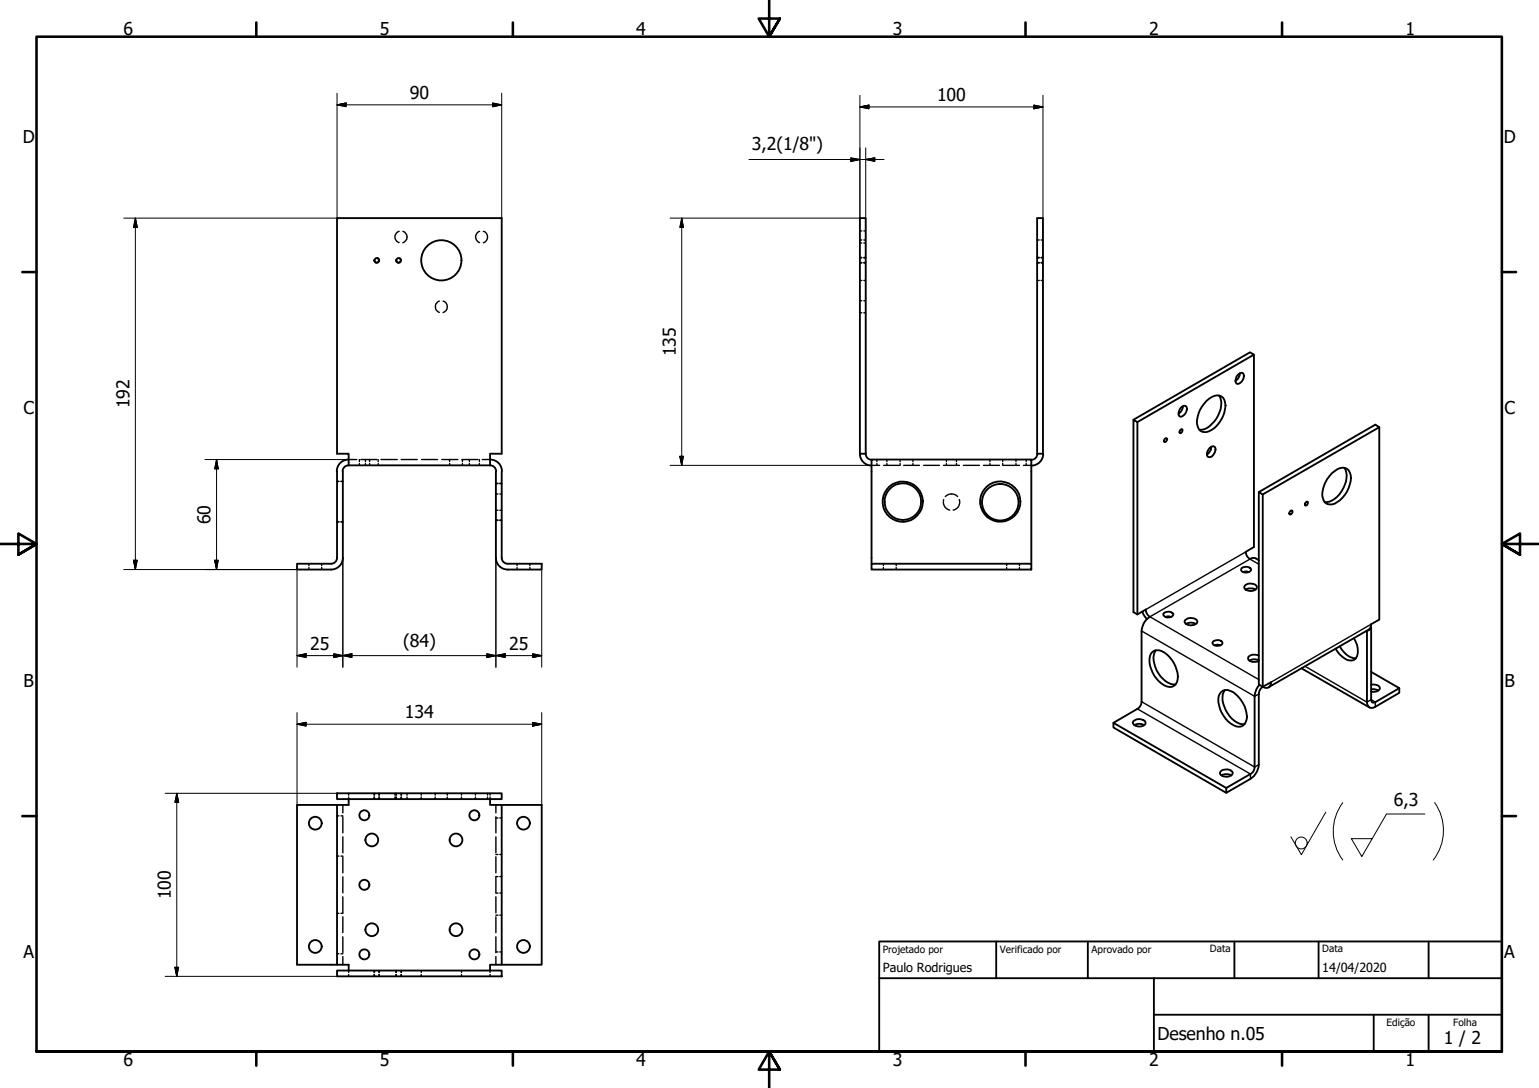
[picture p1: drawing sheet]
<svg xmlns="http://www.w3.org/2000/svg" width="420mm" height="297mm" viewBox="0 0 420 297" stroke-linecap="round" stroke-linejoin="round" font-family="sans-serif">
<g fill="none" stroke="#000" stroke-width=".51">
<path d="M92 59.5h45v64.4h-3.2v3.1h-38.6v-3.1h-3.2zM283.1 59.5h1.6v64.4h-1.6zM342.3 96.8l-1.1-.6-31.8 18.4M310.5 115.2l31.8-18.4v52.5l-2.2 1.4 .5 1.3 .6 .6a1.79 1.79 0 0 1 2.5 .4M318 119.8l.3-.2 .3 .2-.1 .6-.5 .3-.2-.3zM322.3 117.3l.4-.2a.7 .7 0 0 1 0 .8 .7 .7 0 0 1-.6 .3zM322.4 111.3a.93 .93 0 0 1 1.6-.1 2.05 2.05 0 0 1-1.9 2.5 1.83 1.83 0 0 1 .3-2.4zM323 110.9l-.5 1.4-.7 .7M329.4 109.5a3.5 3.5 0 0 1 4.1-1.2 3.9 3.9 0 0 1 .8 4.3 7.6 7.6 0 0 1-4.9 5.4 2.21 2.21 0 0 1-2.6-2.4v-.8a8.9 8.9 0 0 1 2.6-5.3zM332.8 108a6.6 6.6 0 0 1-2 7.8 4.1 4.1 0 0 1-3.4 1.5M337.9 102.3a.93 .93 0 0 1 1.6-.1 2.05 2.05 0 0 1-1.9 2.6 1.83 1.83 0 0 1 .3-2.5zM338.5 101.9a2.39 2.39 0 0 1-1.3 2.1"/>
<path d="M376.6 116.6l-31.9 18.4M92 128.7v23.6M93.6 128.7v23.6M95.2 127a1.62 1.62 0 0 0-1.7 1.7M95.2 125.5a3.2 3.2 0 0 0-3.3 3.2M133.8 127a1.62 1.62 0 0 1 1.6 1.7M133.8 125.5a3.2 3.2 0 0 1 3.2 3.2M135.4 128.7v23.6M137 128.7v23.6M234.8 123.9v-64.4h1.5v64.4M234.8 123.9h1.5M234.8 123.9a3.2 3.2 0 0 0 3.2 3.2"/>
<path d="M236.3 123.9a1.62 1.62 0 0 0 1.7 1.6M283.2 123.9a1.62 1.62 0 0 1-1.6 1.6M284.8 123.9a3.2 3.2 0 0 1-3.2 3.2M330.2 122.4a.9 .9 0 0 1 1.6-.1 2.28 2.28 0 0 1-1.6 2.5h-.3a1.65 1.65 0 0 1 .3-2.4zM330.7 122a2.39 2.39 0 0 1-1.2 2.1M343.7 134.4l1 .6v52.5M352.2 139.6l.5-.2a.66 .66 0 0 1 0 .7 .66 .66 0 0 1-.7 .3zM356.5 137.1l.4-.1a.65 .65 0 0 1 .1 .7 .65 .65 0 0 1-.7 .3zM363.6 129.2a4.4 4.4 0 0 1 3.6-1.5 2.96 2.96 0 0 1 1.5 3.7 8 8 0 0 1-5.1 6.3 2.21 2.21 0 0 1-2.6-2.3 8.6 8.6 0 0 1 2.6-6.2zM367 127.7a6 6 0 0 1-.7 6.4 5.6 5.6 0 0 1-4.7 3M90.4 153.9h-9.3v1.6h9.3M92 152.3a1.62 1.62 0 0 1-1.6 1.6"/>
<path d="M93.6 152.3a3.2 3.2 0 0 1-3.2 3.2M135.4 152.3a3.2 3.2 0 0 0 3.2 3.2h9.3v-1.6h-9.3a1.62 1.62 0 0 1-1.6-1.6M237.9 153.9h43.7v1.6h-43.7zM237.9 153.9v-28.4h43.7v28.4M339 155.1l.3-.2a1.66 1.66 0 0 1 2.3 .6 1.63 1.63 0 0 1-2.8 .2zM339.4 156.2l.8-.2 .7 .2M339.9 159.8a2.4 2.4 0 0 1 3.2 .2 1.37 1.37 0 0 1-1.9 1.3 1.31 1.31 0 0 1-1.5-1.2zM310.5 167.8v-52.6l-1.1-.6v52.5l1.1 .7 2.3-1.4 .4 1.4 .7 .6-.5 .4a4.9 4.9 0 0 0-1.7 3.5v19.3l-.2 .9-1 1-6.5 3.8 30.8 17.8M311.8 167l.6 1.1 .7 .9M314.6 178a2.96 2.96 0 0 1 4 .7 8 8 0 0 1 2.7 7.5 2.19 2.19 0 0 1-3.4 .9 8.1 8.1 0 0 1-4-8zM315.5 177.5a6 6 0 0 0 .8 6.4 5.6 5.6 0 0 0 4.6 3M317.8 167.4l.3-.2a1.66 1.66 0 0 1 2.3 .6 1.56 1.56 0 0 1-1.5 .8 1.56 1.56 0 0 1-1.3-.9z"/>
<path d="M318.2 168.5l.8-.2 .7 .2M323.7 169.2a2.4 2.4 0 0 1 3.1 .2 1.06 1.06 0 0 1-1.3 1.3 1.53 1.53 0 0 1-2.1-1.2zM323.8 170.4l1.3-.4 1.4 .4M331.2 175.1l.3-.2a1.61 1.61 0 0 1 2.3 .6 1.51 1.51 0 0 1-1.4 .8 1.51 1.51 0 0 1-1.4-.9zM331.6 176.2l.8-.2 .8 .2M340 161l.9-.4h1l.9 .4M342.3 160.8v.3M343.7 179l-.5-.2a1.82 1.82 0 0 0-2.5 .9 1.77 1.77 0 0 0 2.5 .9l.5-.1M365.8 176.5a5.4 5.4 0 0 0 4.4 3.2M369.6 174.2a5.4 5.4 0 0 1 .5 5.6 2.59 2.59 0 0 1-3.6-.5l-1.9-2.2M373.2 172.2v19.5a1.38 1.38 0 0 0 .7 1.4 1.38 1.38 0 0 0 1.6-.1l6.5-3.8v-1.3M374.3 171.1v19.9l.2 .7h1l6.5-3.8-7.7-4.5"/>
<path d="M304 197.3v1.3l30.8 17.9M309.4 197a2.23 2.23 0 0 1 3.3 .2 1.6 1.6 0 0 1-2.2 1.1 1.12 1.12 0 0 1-1.1-1.3zM309.7 198l1.3-.4 1.4 .4M333.4 188.9a2.88 2.88 0 0 1 4 .6 8.2 8.2 0 0 1 3 6.9 2.24 2.24 0 0 1-3.7 1.6 8 8 0 0 1-4-8zM334.4 188.4a5.2 5.2 0 0 0 .2 5.5 6 6 0 0 0 5.2 3.8M343.7 180.3l-.5-.2a2.42 2.42 0 0 0-2.1 .3M343.9 187a4.6 4.6 0 0 0-1.4 3.1v19.8a1.97 1.97 0 0 1-1.1 1.4l-6.6 3.8v1.4l7.1-4.2 .9-1 .6-1.3 .3-1.2v-19.3l.2-.9 .8-1.1M344.7 187.5a1.38 1.38 0 0 0 1.6 .2 1.38 1.38 0 0 0 .7-1.5l-2.3 1.3-1-.6v-52.5l31.8-18.5 1.1 .7v52.5l-2.3 1.3-.2 .9-.4 .6-27.4 15.7M355.3 182.5l18.6 10.7M374.3 186.9h.6a1.74 1.74 0 0 1 1.8 1 1.91 1.91 0 0 1-2.4 .9M374.3 188.2h1.1l.9 .3M92 219.8h-10.9v43.6h10.9"/>
<path d="M92 216.6h45v1.6h-45zM95.2 218.2v1.6h-3.2v43.6h3.2v1.6M133.8 218.2v1.6h3.2v43.6h-3.2v1.6M137 219.8h10.9v43.6h-10.9M333.4 210.4l.5-.2a2.22 2.22 0 0 1 2.6 .7 2.02 2.02 0 0 1-3.4 .5v-.4zM333.4 211.7l.9-.3h1l.9 .3M92 265h45v1.6h-45z"/>
<circle cx="102.8" cy="71.1" r=".6"/>
<circle cx="108.8" cy="71.1" r=".6"/>
<circle cx="120.5" cy="71.1" r="5.5"/>
<circle cx="246.5" cy="136.9" r="5.5"/>
<circle cx="246.5" cy="137" r="5"/>
<circle cx="273.1" cy="136.9" r="5.5"/>
<circle cx="273.1" cy="137.1" r="5"/>
<circle cx="86.1" cy="224.7" r="1.75"/>
<circle cx="99.5" cy="222.6" r="1.37"/>
<circle cx="101.5" cy="229.3" r="1.75"/>
<circle cx="124.5" cy="229.3" r="1.75"/>
<circle cx="129.5" cy="222.6" r="1.37"/>
<circle cx="142.9" cy="224.7" r="1.75"/>
<circle cx="86.1" cy="258.4" r="1.75"/>
<circle cx="99.5" cy="241.6" r="1.37"/>
<circle cx="101.5" cy="253.8" r="1.75"/>
<circle cx="124.5" cy="253.8" r="1.75"/>
<circle cx="142.9" cy="258.4" r="1.75"/>
<circle cx="99.5" cy="260.6" r="1.37"/>
<circle cx="129.5" cy="260.6" r="1.37"/>
</g>
<!-- layer: Oculto (ISO) -->
<g fill="none" stroke="#000" stroke-width=".38">
<path d="M109 63.2a1.58 1.58 0 0 0-1.2 1.5 1.58 1.58 0 0 0 1.2 1.5M110 63.2a1.63 1.63 0 0 1 1.1 1.5 1.63 1.63 0 0 1-1.1 1.6M130.9 63.2a1.61 1.61 0 0 0-1.1 1.5 1.61 1.61 0 0 0 1.1 1.5M132 63.2a1.63 1.63 0 0 1 1.1 1.5 1.63 1.63 0 0 1-1.1 1.6M234.8 70.4h.5M234.8 71.7h.5M234.8 70.3h.5M234.8 71.8h.5M234.8 63h.5M234.8 66.3h.5M234.8 65.5h.5M234.8 76.6h.5"/>
<path d="M235.8 70.4h.5M235.8 71.7h.5M235.8 70.3h.5M235.8 71.8h.5M235.8 63h.5M235.8 66.3h.5M235.8 65.5h.5M235.8 76.6h.5M283.1 70.4h.6M283.1 71.7h.6M283.1 70.3h.6M283.1 71.8h.6"/>
<path d="M283.1 65.5h.6M283.1 76.6h.6M284.2 70.4h.5M284.2 71.7h.5M284.2 70.3h.5M284.2 71.8h.5M284.2 65.5h.5M284.2 76.6h.5M120 82.2a1.61 1.61 0 0 0-1.1 1.5 1.61 1.61 0 0 0 1.1 1.6M121 82.2a1.63 1.63 0 0 1 1.1 1.6 1.63 1.63 0 0 1-1.1 1.5M234.8 82.1h.5M234.8 85.4h.5"/>
<path d="M235.8 82.1h.5M235.8 85.4h.5M92 131.4h.5M93.1 131.4h.5M95.2 125.5h2.2M98.1 125.5v.5M98.1 126.5v.5M98.5 125.5h4.4M99.8 125.5v.5M99.8 126.5v.5M100.9 125.5v.5M100.9 126.5v.5"/>
<path d="M103.3 125.5v.5M103.3 126.5v.5M104 125.5h4.5M109.5 125.5h4.4M115.1 125.5h4.3M120.6 125.5h4.4M122.7 125.5v.5M122.7 126.5v.5M126.1 125.5h4.4M126.2 125.5v.5M126.2 126.5v.5M128.1 125.5v.5"/>
<path d="M128.1 126.5v.5M130.9 125.5v.5M130.9 126.5v.5M131.6 125.5h2.2M135.4 131.9h.6M135.4 132.1h.6M135.4 139.3h.6M135.4 134.9h.6M136.5 131.9h.5M136.5 132.1h.5M136.5 139.3h.5M136.5 134.9h.5"/>
<path d="M237.9 127h2.3M239.4 125.5v.5M239.4 126.5v.5M241.2 127h4.4M242.1 125.5v.5M242.1 126.5v.5M245.7 125.5v.5M245.7 126.5v.5M246.7 127h4.3M249.2 125.5v.5M249.2 126.5v.5M252.2 127h4.3"/>
<path d="M257.6 127h4.3M257.6 136.4a2.25 2.25 0 0 0 1.7 2.8M258.1 135.6a2.38 2.38 0 0 1 3.3 0M258.4 125.5v.5M258.4 126.5v.5M261.1 125.5v.5M261.1 126.5v.5M261.9 136.4a2.14 2.14 0 0 1-1.7 2.8M263 127h4.4M268.5 127h4.4M270.3 125.5v.5M270.3 126.5v.5"/>
<path d="M273.7 125.5v.5M273.7 126.5v.5M273.9 127h4.4M277.4 125.5v.5M277.4 126.5v.5M279.4 127h2.2M280.2 125.5v.5M280.2 126.5v.5M84.3 153.9v.5M84.3 154.9v.6M87.8 153.9v.5M87.8 154.9v.6"/>
<path d="M92 142.5h.5M93.1 142.5h.5M135.4 142h.6M135.4 142.1h.6M136.5 142h.5M136.5 142.1h.5M141.2 153.9v.5M141.2 154.9v.6M144.7 153.9v.5M144.7 154.9v.6M241.2 153.9v.5M241.2 154.9v.6"/>
<path d="M244.7 153.9v.5M244.7 154.9v.6M274.8 153.9v.5M274.8 154.9v.6M278.3 153.9v.5M278.3 154.9v.6M93.6 219.8v2.1M95.2 216.6v.5M95.2 217.6v.6M102.1 216.6v.5M102.1 217.6v.6M102.2 216.6v.5"/>
<path d="M102.2 217.6v.6M103.4 216.6v.5M103.4 217.6v.6M103.6 216.6v.5M103.6 217.6v.6M107.8 216.6v.5M107.8 217.6v.6M108.1 216.6v.5M108.1 217.6v.6M108.2 216.6v.5M108.2 217.6v.6M109.5 216.6v.5"/>
<path d="M109.5 217.6v.6M109.6 216.6v.5M109.6 217.6v.6M111.1 216.6v.5M111.1 217.6v.6M115 216.6v.5M115 217.6v.6M118.8 216.6v.5M118.8 217.6v.6M122.1 216.6v.5M122.1 217.6v.6M126 216.6v.5"/>
<path d="M126 217.6v.6M129.8 216.6v.5M129.8 217.6v.6M133.1 216.6v.5M133.1 217.6v.6M133.8 216.6v.5M133.8 217.6v.6M135.4 219.8v2.1M92 222.7h.5M92 233.7h.5M93.1 222.7h.5M93.1 233.7h.5"/>
<path d="M93.6 223v4.4M93.6 228.5v4.3M93.6 233.9v4.4M93.6 239.4v4.4M135.4 223v4.4M135.4 228.5v4.3M135.4 233.9v4.4M135.4 239.4v4.4h.6M135.4 233.3h.6M135.4 223.3h.6M135.4 239.3h.6M136.5 233.3h.5"/>
<path d="M136.5 223.3h.5M136.5 239.3h.5M92 249.4h.5M93.1 249.4h.5M93.6 244.8v4.4M93.6 250.3v4.3M93.6 255.8v4.3M135.4 244.8v4.4M135.4 250.3v4.3M135.4 255.8v4.3M135.4 259.9h.6M135.4 249.9h.6"/>
<path d="M136.5 259.9h.5M136.5 249.9h.5M136.5 243.8h.5M92 260.4h.5M93.1 260.4h.5M93.6 261.2v2.2M95.2 265v.5M95.2 266.1v.5M102.1 265v.5M102.1 266.1v.5M102.2 265v.5M102.2 266.1v.5"/>
<path d="M103.4 265v.5M103.4 266.1v.5M103.6 265v.5M103.6 266.1v.5M108.1 265v.5M108.1 266.1v.5M108.2 265v.5M108.2 266.1v.5M109.5 265v.5M109.5 266.1v.5M109.6 265v.5M109.6 266.1v.5"/>
<path d="M115 265v.5M115 266.1v.5M126 265v.5M126 266.1v.5M133.8 265v.5M133.8 266.1v.5M135.4 261.2v2.2"/>
</g>
<path d="M103 70.4a.73 .73 0 0 1 .6 .8 .73 .73 0 0 1-.9 .6 .73 .73 0 0 1-.6-.9M108.9 70.4a.73 .73 0 0 1 .6 .8 .73 .73 0 0 1-.8 .6 .73 .73 0 0 1-.6-.9M340.1 150.7l-27.3 15.7M343.7 154l-2.5-1.4-27.3 15.8 29.8 17.1M311.7 172.3l30.8 17.8 1.2-.6M374.3 171.8l-1.1 .6-.2-.1M374.3 170.4l-27.3 15.8M310.5 193.5l30.9 17.8v1.3M311.7 191.6l30.8 17.8 1.2-.6M356.3 181.9l16.9 9.8 1.1-.7 1.2 .7v1.3" fill="none" stroke="#000" stroke-width=".38"/>
<!-- layer: Borda (ISO) -->
<g fill="none" stroke="#000" stroke-width=".7">
<path d="M70 6.1v3.9M140 6.1v3.9M210 0v10l-2.9-4.9h5.8l-2.9 4.9 2.9-4.9M280 6.1v3.9M350 6.1v3.9M6.1 74.3h3.9M410 74.3h3.9M0 148.5h10l-5-2.8v5.7l5-2.9-5 2.9M420 148.5h-10l5-2.8v5.7l-5-2.9 5 2.9M6.1 222.8h3.9M410 222.8h3.9M10 287.1v-277.1h400v277.1h-400h400"/>
<path d="M70 287.1v3.8M140 287.1v3.8M212.9 292l-2.9-4.9 2.9 4.9h-5.8l2.9-4.9v9.9M280 287.1v3.8M350 287.1v3.8"/>
</g>
<path d="M240 257h170v30.1h-170zM272 257v10.1M297 257v10.1M337 257v10.1M360 257v10.1M390 257v10.1M240 267.1h170M315 277h95M315 267.1v20M375 277v10.1M390 277v10.1" fill="none" stroke="#000" stroke-width=".51"/>
<!-- layer: Geometria de rascunho (ISO) -->
<path d="M366.6 219.1a13 13 0 0 0 0 15.7M391.6 219.1a13.1 13.1 0 0 1-.3 15.7" fill="none" stroke="#000" stroke-width=".27"/>
<g fill="none" stroke="#000" stroke-width=".27">
<path d="M92 28.6l2.5-.5v1zM92 25.4v34.1h-58.2M92 28.6h45M134.5 28.1l2.5 .5-2.5 .5zM137 25.4v34.1M234.8 29.2l2.4-.5v1zM234.8 26v33.5h-51.9M234.8 29.2h49.9M282.3 28.7l2.4 .5-2.4 .5zM284.7 26v33.5M37 59.5l.5 2.6h-1.1zM37 59.5v96"/>
<path d="M186.1 59.5l.5 2.6h-1zM186.1 59.5v67.5M204.5 43.5h36.9M232.3 43.1l2.5 .4-2.5 .6zM236.3 43.5l2.5-.4v1zM236.3 40.4v19.1M55.9 125.5h39.3M59.1 125.5l.5 2.5h-1zM59.1 125.5v30M182.9 127h55M185.6 124.6h1l-.5 2.4zM33.8 155.5h47.3v26.7"/>
<path d="M36.4 153h1.1l-.5 2.5zM58.6 153h1l-.5 2.5zM93.6 152.3v29.9M135.4 152.3v29.9M147.9 155.5v26.7M81.1 179l2.5-.5v1zM81.1 179h66.8M91.1 178.5l2.5 .5-2.5 .5zM93.6 179l2.5-.5v1zM132.9 178.5l2.5 .5-2.5 .5zM135.4 179l2.5-.5v1zM145.4 178.5l2.5 .5-2.5 .5z"/>
<path d="M81.1 197.7l2.5-.5v1zM81.1 194.5v25.3M81.1 197.7h66.8M145.4 197.2l2.5 .5-2.5 .5zM147.9 194.5v25.3M45.1 216.6h46.9M48.3 216.6l.5 2.5h-1zM48.3 216.6v50M45.1 266.6h46.9M47.8 264.1h1l-.5 2.5z"/>
</g>
<g fill="#000" stroke="#000" stroke-width=".27">
<path d="M92 28.6l2.5-.5zM92 28.6l2.5-.5v1zM134.5 29.1l2.5-.5zM134.5 28.1l2.5 .5-2.5 .5zM234.8 29.2l2.4-.5zM234.8 29.2l2.4-.5v1zM282.3 29.7l2.4-.5zM282.3 28.7l2.4 .5-2.4 .5zM232.3 44.1l2.5-.6zM232.3 43.1l2.5 .4-2.5 .6zM236.3 43.5l2.5-.4zM236.3 43.5l2.5-.4v1z"/>
<path d="M37 59.5l.5 2.6zM37 59.5l.5 2.6h-1.1zM186.1 59.5l.5 2.6zM186.1 59.5l.5 2.6h-1zM59.1 125.5l.5 2.5zM59.1 125.5l.5 2.5h-1zM185.6 124.6l.5 2.4zM185.6 124.6h1l-.5 2.4zM36.4 153l.6 2.5zM36.4 153h1.1l-.5 2.5zM58.6 153l.5 2.5zM58.6 153h1l-.5 2.5z"/>
<path d="M81.1 179l2.5-.5zM81.1 179l2.5-.5v1zM91.1 179.5l2.5-.5zM91.1 178.5l2.5 .5-2.5 .5zM93.6 179l2.5-.5zM93.6 179l2.5-.5v1zM132.9 179.5l2.5-.5zM132.9 178.5l2.5 .5-2.5 .5zM135.4 179l2.5-.5zM135.4 179l2.5-.5v1zM145.4 179.5l2.5-.5zM145.4 178.5l2.5 .5-2.5 .5z"/>
<path d="M81.1 197.7l2.5-.5zM81.1 197.7l2.5-.5v1zM145.4 198.2l2.5-.5zM145.4 197.2l2.5 .5-2.5 .5zM48.3 216.6l.5 2.5zM48.3 216.6l.5 2.5h-1zM47.8 264.1l.5 2.5zM47.8 264.1h1l-.5 2.5z"/>
</g>
<g fill="none" stroke="#000" stroke-width=".27">
<path d="M361.9 221.7l-6.6 11.6-2.9-4.8M389 222.2h-10.5l-6.7 11.7-2.9-4.9h5.7"/>
<circle cx="355.3" cy="230.1" r="1.62"/>
</g>
<g font-size="4.8">
<text x="33.7" y="9.6">6</text>
<text x="103.7" y="9.6">5</text>
<text x="173.7" y="9.6">4</text>
<text x="243.7" y="9.6">3</text>
<text x="313.7" y="9.6">2</text>
<text x="383.7" y="9.6">1</text>
<text x="111.9" y="27">90</text>
<text x="255.8" y="27.5">100</text>
<text x="6.2" y="38.9">D</text>
<text x="205.2" y="41.1">3,2(1/8&quot;)</text>
<text x="410.5" y="38.9">D</text>
<text x="184.5" y="97.3" transform="rotate(-90 184.5 97.3)">135</text>
<text x="6.4" y="113.1">C</text>
<text x="35.4" y="111.5" transform="rotate(-90 35.4 111.5)">192</text>
<text x="410.7" y="113.1">C</text>
<text x="57.5" y="143.1" transform="rotate(-90 57.5 143.1)">60</text>
<text x="84.7" y="177.4">25</text>
<text x="110" y="176.5">(84)</text>
<text x="139" y="177.4">25</text>
<text x="6.4" y="187.4">B</text>
<text x="410.7" y="187.4">B</text>
<text x="110.6" y="196.1">134</text>
<text x="380.6" y="220.1">6,3</text>
<text x="46.7" y="245.5" transform="rotate(-90 46.7 245.5)">100</text>
<text x="6.4" y="261.7">A</text>
<text x="410.7" y="261.7">A</text>
<text x="316" y="283.8">Desenho n.05</text>
<text x="394.2" y="285">1 / 2</text>
<text x="33.7" y="290.9">6</text>
<text x="103.7" y="290.9">5</text>
<text x="173.7" y="290.9">4</text>
<text x="243.7" y="290.9">3</text>
<text x="313.7" y="290.9">2</text>
<text x="383.7" y="290.9">1</text>
</g>
<g font-size="3.4">
<text x="241" y="265.4">Paulo Rodrigues</text>
<text x="361" y="265.5">14/04/2020</text>
</g>
<g font-size="2.7">
<text x="241" y="260.1">Projetado por</text>
<text x="273" y="260.1">Verificado por</text>
<text x="298" y="260.1">Aprovado por</text>
<text x="330.3" y="260">Data</text>
<text x="361" y="260">Data</text>
<text x="378.5" y="280.2">Edição</text>
<text x="396.7" y="280.1">Folha</text>
</g>
</svg>
